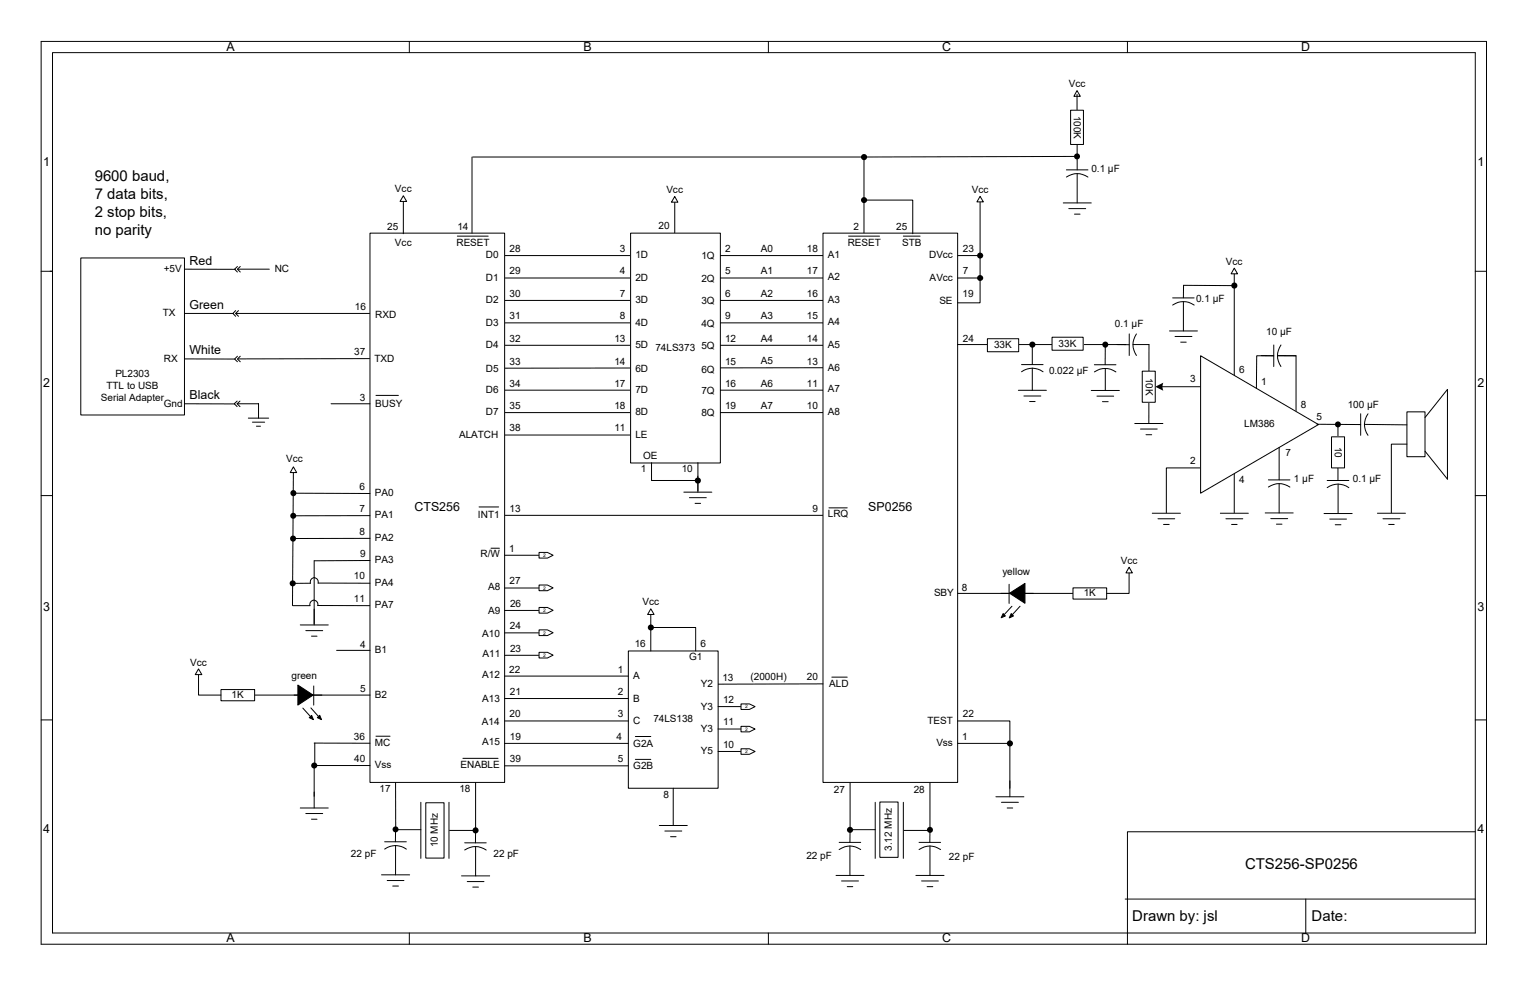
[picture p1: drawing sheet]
<svg xmlns="http://www.w3.org/2000/svg" width="432mm" height="279mm" viewBox="0 0 432 279" stroke-linecap="round" stroke-linejoin="round" font-family="sans-serif">
<g fill="none" stroke="#000" stroke-width=".28">
<path d="M11.6 11.7h409v255.6h-409zM14.9 14.9h402.5v249.2h-402.5zM115.8 11.7v3.2M217.4 11.7v3.2M319 11.7v3.2M11.6 76.8h3.3M117 72.3h115.9M117 78.7h115.9M417.4 76.8h3.2M117 85h115.9M117 91.4h115.9M117 97.7h115.9"/>
<path d="M142.8 110.4h90.1M142.9 116.8h90M232.9 104.1l-115.9 .2M132.4 123.1h46.8M11.6 140.3h3.3M117 145.9h115.9M417.4 140.3h3.2M11.6 203.8h3.3M417.4 203.8h3.2M417.4 235.5h-98.4v28.5M318.4 254.5h99M369.5 254.5v9.6"/>
<path d="M115.8 264.1v3.2M217.4 264.1v3.2M319 264.1v3.2"/>
</g>
<path d="M104.7 66h38.1v155.5h-38.1z" fill="#fff"/>
<path d="M114.1 56.5v9.7M104.7 66h38.1v155.5h-38.1zM104.7 146h-21.7M104.7 152.4h-21.8M104.7 158.7h-15.8M88.9 216.7v12M88.9 210.4h15.8M85 228.7h7.9M86.5 230.3h4.8M88.1 231.9h1.6" fill="none" stroke="#000" stroke-width=".28"/>
<g fill="#000">
<circle cx="82.9" cy="152.5" r=".86"/>
<circle cx="83" cy="146" r=".85"/>
<circle cx="88.9" cy="216.7" r=".86"/>
</g>
<path d="M114.1 55.4l1 1.6h-1.9z" fill="#fff"/>
<path d="M114.1 55.4l1 1.6h-1.9z" fill="none" stroke="#000" stroke-width=".28"/>
<path d="M232.9 66h38.1v155.5h-38.1z" fill="#fff"/>
<path d="M232.9 66h38.1v155.5h-38.1z" fill="none" stroke="#000" stroke-width=".28"/>
<path d="M178.4 66h25.4v65.1h-25.4z" fill="#fff"/>
<path d="M190.9 56.7v9.2M178.4 66h25.4v65.1h-25.4z" fill="none" stroke="#000" stroke-width=".28"/>
<path d="M190.9 55.6l.9 1.6h-1.8z" fill="#fff"/>
<g fill="none" stroke="#000" stroke-width=".28">
<path d="M190.9 55.6l.9 1.6h-1.8zM244.5 56.6h13.8v9.6M349.2 77v68.2M271 97.5h47.6M321.1 119.9h8M328.6 109.5h12.2M184.4 131v5h13.1M193.5 139.3h7.9M197.4 134.8l.1 4.5M197.5 131v7.9M322.7 121.5h4.7M324.3 123.1h1.6"/>
<path d="M339.6 132.5h-9.6v12.7M195.1 140.9h4.8M196.7 142.5h1.5M326.1 145.3h7.9M327.7 146.9h4.7M329.2 148.5h1.6M345.3 145.3h7.9M346.9 146.9h4.8M348.5 148.5h1.6M232.9 193.6l-29.7 .1M271 204.1h14.7v19M281.8 225.6h7.9"/>
<path d="M283.4 227.1h4.8M285 228.7h1.6M285.7 221v4.6"/>
</g>
<g fill="#000">
<path d="M326.9 109.5l2.3-1.2-.3 .9 .3 1.4z" fill-rule="evenodd"/>
<circle cx="244.5" cy="56.6" r=".86"/>
<circle cx="197.5" cy="136" r=".87"/>
</g>
<path d="M339.7 100.7l33.4 19.5-33.4 19.4z" fill="#fff"/>
<path d="M339.7 100.7l33.4 19.5-33.4 19.4z" fill="none" stroke="#000" stroke-width=".28"/>
<path d="M352.1 118.5h8.6v3.4h-8.6z" fill="#fff"/>
<path d="M349.2 75.9l1 1.6h-1.8z" fill="#fff"/>
<path d="M349.2 75.9l1 1.6h-1.8zM360.4 100.7h-4.8l-.1 9.2M361.6 100.7h5.1v15.5" fill="none" stroke="#000" stroke-width=".28"/>
<path d="M297.7 95.5h8.8v3.6h-8.8z" fill="#fff"/>
<path d="M297.7 95.5h8.8v3.6h-8.8z" fill="none" stroke="#000" stroke-width=".28"/>
<path d="M279.4 95.9h8.8v3.7h-8.8z" fill="#fff"/>
<path d="M279.4 95.9h8.8v3.7h-8.8zM325.1 97.5v22.4" fill="none" stroke="#000" stroke-width=".28"/>
<path d="M323.2 105.1h3.7v8.8h-3.7z" fill="#fff"/>
<path d="M323.2 105.1h3.7v8.8h-3.7z" fill="none" stroke="#000" stroke-width=".28"/>
<path d="M398.1 116.6h5.1v12.7h-5.1z" fill="#fff"/>
<path d="M334.9 80.8l14.3 .1M398.1 116.6h5.1v12.7h-5.1zM403.2 118.2l6.4-8v25.4l-6.4-7.9M398.1 125.7h-4.4v19.5M389.8 145.3h7.9M391.3 146.9h4.8M392.9 148.5h1.6" fill="none" stroke="#000" stroke-width=".28"/>
<circle cx="349.3" cy="80.8" r=".87" fill="#000"/>
<path d="M304.8 25.7l.9 1.6h-1.8z" fill="#fff"/>
<path d="M304.8 25.7l.9 1.6h-1.8zM277.3 56.8v28.9h-6.3M271 78.7h6.3M271.1 72.3h6.2" fill="none" stroke="#000" stroke-width=".28"/>
<g fill="#000">
<circle cx="277.3" cy="78.7" r=".85"/>
<circle cx="277.3" cy="72.3" r=".85"/>
</g>
<path d="M277.3 55.6l1 1.5h-1.9z" fill="#fff"/>
<g fill="none" stroke="#000" stroke-width=".28">
<path d="M133.8 44.4h110.7v21.5M277.3 55.6l1 1.5h-1.9zM304.8 44.3l-60.3 .1M66.7 88.7h37.9M104.6 101.5l-37.1 .1M271 210.4h14.7M111.9 221.6l.1 13.3h7.1M119.1 227.1v15.9M127 227.1v15.9M134.6 221.6v13.5h-7.4M240.5 221.6v13.3h7.1M247.6 227.1v15.9"/>
<path d="M255.6 227.1v15.9M263.1 221.6v13.5h-7.3M130.6 247.9h8M132.2 249.6h4.7M133.8 251.1h1.6"/>
</g>
<g fill="#000">
<circle cx="244.5" cy="44.5" r=".87"/>
<circle cx="304.8" cy="44.3" r=".85"/>
<circle cx="285.8" cy="210.5" r=".87"/>
</g>
<path d="M177.8 184.3h25.4v38.8h-25.4z" fill="#fff"/>
<path d="M184.1 173.4v10.9M142.8 191.4h35M142.8 197.7h35M177.8 184.3h25.4v38.8h-25.4zM142.8 210.4h35M142.8 216.8h35M142.9 204.1h34.9M186.6 233.7h7.9M188.1 235.2h4.8M189.7 236.9h1.6M190.5 223.1v10.6" fill="none" stroke="#000" stroke-width=".28"/>
<path d="M184.1 172.3l1 1.6h-1.8z" fill="#fff"/>
<g fill="none" stroke="#000" stroke-width=".28">
<path d="M133.6 44.4v21.6M129.4 66.8h8.7M240.1 66.8h8.8M255.6 66.8h4.7M93.7 114.3h11M106.4 111.9h6.3M83 139.6l21.7 .1M83 133.6l-.2 37.8M135.6 143.5h5.5M138.9 155.2h2.4M142.8 157.2h9.6M234.6 143.8h5.1"/>
<path d="M142.8 179.2h9.6M142.8 172.8h9.6M142.8 166.5h9.6M184.1 172.3l1 1.6h-1.8zM184.1 177.6h12.7v6.7M142.8 185.5h9.6M235.4 191.7h4.3M106.4 208.4h4M131 214.7h9.9M179.8 208.5h4.3M179.8 215h4.3"/>
</g>
<g fill="#000">
<circle cx="83" cy="139.6" r=".86"/>
<circle cx="184.2" cy="177.6" r=".86"/>
</g>
<path d="M83 132.2l.9 1.6h-1.8z" fill="#fff"/>
<path d="M83 132.2l.9 1.6h-1.8z" fill="none" stroke="#000" stroke-width=".28"/>
<path d="M120.5 227.2h5.1v15.7h-5.1z" fill="#fff"/>
<path d="M120.5 227.2h5.1v15.7h-5.1z" fill="none" stroke="#000" stroke-width=".28"/>
<path d="M249 227h5.1v15.7h-5.1z" fill="#fff"/>
<path d="M88.9 158.7v18.2M85 176.9h7.9M86.5 178.5h4.8M88.1 180.1h1.6M88.9 216.7h15.8M89.1 210.4v6.3M249 227h5.1v15.7h-5.1z" fill="none" stroke="#000" stroke-width=".28"/>
<path d="M22.9 73h29.3v44.5h-29.3z" fill="#fff"/>
<g fill="none" stroke="#000" stroke-width=".28">
<path d="M22.9 73h29.3v44.5h-29.3zM52.2 76.2h14.3M67.2 75.4l-.8 .8 .8 .8M68 75.4l-.8 .8 .8 .8M52.2 88.7h13.7M66.7 87.9l-.8 .8 .8 .8M67.5 87.9l-.8 .8 .8 .8M52.2 101.6h14.2M52.2 114.3h14.2M67.1 113.5l-.8 .8 .8 .8M67.1 114.3h6.1M67.2 100.8l-.8 .8 .8 .8"/>
<path d="M67.9 113.5l-.8 .8 .8 .8M68 100.8l-.8 .8 .8 .8M70.3 118.4h5.7M71.4 119.5h3.5M73.2 114.2v4.2M72.6 120.6h1.1M82.8 171.4h4.9a1.17 1.17 0 0 1 1.1-1.5 1.17 1.17 0 0 1 1.1 1.5M89.9 171.4h14.7M72.1 196.8h19M84.3 193.9l4.3 2.9-4.3 2.8zM88.8 194.2v5.4M85.7 200.4l2.1 2.4"/>
<path d="M87.5 203.2l.7-.7 .5 1.2zM88 200.4l2.1 2.4M89.8 203.2l.7-.7 .5 1.2z"/>
</g>
<path d="M84.3 193.9l4.3 2.9-4.3 2.8zM87.5 203.2l.7-.7 .5 1.2zM89.8 203.2l.7-.7 .5 1.2z" fill="#000"/>
<path d="M62.5 195.2h9.6v3.2h-9.6z" fill="#fff"/>
<path d="M56.2 190.4v6.4h6.3M62.5 195.2h9.6v3.2h-9.6zM83.2 196.8h21.5" fill="none" stroke="#000" stroke-width=".28"/>
<path d="M56.2 189.4l.9 1.6h-1.9z" fill="#fff"/>
<path d="M283.3 168h20.3M283.8 173.7l.7 .7-1.2 .5zM285.5 165.4v5.4M285.7 167.9l4.3-2.8v5.7zM286.1 173.7l.7 .7-1.2 .5zM286.3 171.6l-2.1 2.3M288.6 171.6l-2.1 2.4M56.2 189.4l.9 1.6h-1.9z" fill="none" stroke="#000" stroke-width=".28"/>
<path d="M283.8 173.7l.7 .7-1.2 .5zM286.1 173.7l.7 .7-1.2 .5zM285.7 167.9l4.3-2.8v5.7z" fill="#000"/>
<path d="M303.6 166.4h9.5v3.2h-9.5z" fill="#fff"/>
<path d="M271 168h21.4M303.6 166.4h9.5v3.2h-9.5zM319.5 161.6v6.4h-6.4" fill="none" stroke="#000" stroke-width=".28"/>
<path d="M319.5 160.6l.9 1.6h-1.8z" fill="#fff"/>
<path d="M67.4 76.2h8.8M90 165.1a1.16 1.16 0 0 0-1.1-1.6 1.16 1.16 0 0 0-1.1 1.6h-5M90 165.1h14.7M319.5 160.6l.9 1.6h-1.8zM95.2 184.1h9.5" fill="none" stroke="#000" stroke-width=".28"/>
<circle cx="82.8" cy="165.1" r=".86" fill="#000"/>
<path d="M152.5 156.4h2.4l1.6 .8-1.6 .8h-2.4z" fill-rule="evenodd" fill="#fff"/>
<path d="M152.5 156.4h2.4l1.6 .8-1.6 .8h-2.4zM203.2 200h6.3M203.2 206.4h6.3M203.2 212.7h6.3" fill="none" stroke="#000" stroke-width=".28"/>
<path d="M152.5 165.6h2.4l1.6 .8-1.6 .8h-2.4z" fill-rule="evenodd" fill="#fff"/>
<path d="M152.5 165.6h2.4l1.6 .8-1.6 .8h-2.4z" fill="none" stroke="#000" stroke-width=".28"/>
<path d="M152.5 172h2.4l1.6 .8-1.6 .8h-2.4z" fill-rule="evenodd" fill="#fff"/>
<path d="M152.5 172h2.4l1.6 .8-1.6 .8h-2.4z" fill="none" stroke="#000" stroke-width=".28"/>
<path d="M152.5 178.3h2.4l1.6 .8-1.6 .8h-2.4z" fill-rule="evenodd" fill="#fff"/>
<path d="M152.5 178.3h2.4l1.6 .8-1.6 .8h-2.4z" fill="none" stroke="#000" stroke-width=".28"/>
<path d="M152.5 184.7h2.4l1.6 .8-1.6 .8h-2.4z" fill-rule="evenodd" fill="#fff"/>
<path d="M152.5 184.7h2.4l1.6 .8-1.6 .8h-2.4z" fill="none" stroke="#000" stroke-width=".28"/>
<path d="M209.7 199.3h2.3l1.7 .7-1.7 .8h-2.3z" fill-rule="evenodd" fill="#fff"/>
<path d="M209.7 199.3h2.3l1.7 .7-1.7 .8h-2.3z" fill="none" stroke="#000" stroke-width=".28"/>
<path d="M209.7 205.6h2.3l1.7 .8-1.7 .8h-2.3z" fill-rule="evenodd" fill="#fff"/>
<path d="M209.7 205.6h2.3l1.7 .8-1.7 .8h-2.3z" fill="none" stroke="#000" stroke-width=".28"/>
<path d="M209.7 212h2.3l1.7 .7-1.7 .8h-2.3z" fill-rule="evenodd" fill="#fff"/>
<g fill="none" stroke="#000" stroke-width=".28">
<path d="M375.5 136h6.2M375.5 138a5.1 5.1 0 0 1 6.2 0M378.6 120.1v15.9M378.6 137v8.4M374.6 145.4h8M376.3 146.9h4.7M377.8 148.5h1.6M209.7 212h2.3l1.7 .7-1.7 .8h-2.3zM108.8 238.3h6.2M111.9 234.8v3.5M111.9 239.4v8.2M131.5 238.6h6.1"/>
<path d="M134.6 235.1l-.1 3.5M134.6 239.6v8.3M237.4 238.5h6.1M240.5 239.5v8.3M240.5 234.9v3.6M260.1 238.5h6M263.1 234.9v3.6M263.1 239.5v8.3M107.9 247.6h8M108.8 240.4a5.1 5.1 0 0 1 6.2 0M109.6 249.3h4.7M111.1 250.8h1.6"/>
<path d="M131.5 240.6a5.3 5.3 0 0 1 6.1 0M236.6 247.8h7.9M237.4 240.5a5.1 5.1 0 0 1 6.1 0M238.1 249.4h4.8M239.7 251h1.6M259.2 247.8h7.9M260.1 240.5a5.1 5.1 0 0 1 6 0M260.8 249.4h4.7M262.3 251h1.6"/>
</g>
<g fill="#000">
<circle cx="378.6" cy="120.1" r=".85"/>
<circle cx="111.9" cy="234.8" r=".85"/>
<circle cx="134.6" cy="235.1" r=".86"/>
<circle cx="240.5" cy="234.9" r=".85"/>
<circle cx="263.1" cy="234.9" r=".85"/>
</g>
<path d="M376.8 123.7h3.6v8.8h-3.6z" fill="#fff"/>
<g fill="none" stroke="#000" stroke-width=".28">
<path d="M304.8 26.7v21.4M300.9 57.4h7.9M301.8 48.1h6M301.8 50.1a5.3 5.3 0 0 1 6 0M302.4 59.1h4.8M304.8 49.1v8.3M304 60.6h1.6M292.1 97.5v5.7M312.8 97.5l-.1 5.8M316 97.5l3.5 .1M319.5 94.5v6.1M320.6 97.5h4.5"/>
<path d="M321.6 94.5a5.3 5.3 0 0 0 0 6.1M330.9 93.7h7.9M331.8 86.4a5.3 5.3 0 0 1 6.1 0M331.8 84.3h6.1M332.5 95.2h4.8M334.1 96.9h1.6M334.9 85.4v8.3M334.9 80.8v3.5M360.4 97.7v6.1M362.5 97.7a5.3 5.3 0 0 0 0 6.1M288.2 110.5h7.9M289.1 103.2h6"/>
<path d="M289.1 105.2a5.1 5.1 0 0 1 6 0M289.7 112.1h4.8M291.3 113.7h1.6M292.1 104.2v6.3M308.8 110.5h7.9M309.7 105.3a5.3 5.3 0 0 1 6.1 0M309.7 103.3h6.1M310.4 112.1h4.7M312 113.7h1.6M312.8 104.3v6.2M356.9 100.7h3.5M361.5 100.7h5.2"/>
<path d="M385 117.1v6.1M387.1 117.1a5.1 5.1 0 0 0 0 6.1M358.9 135.8h6.1M358.9 137.9a5.3 5.3 0 0 1 6.1 0M361.9 126.7v9.1M361.9 136.9v8.3M372.7 120.1l12.3 .1M376.8 123.7h3.6v8.8h-3.6zM386.1 120.1l12 .2M358 145.2h7.9M359.6 146.8h4.8M361.2 148.4h1.6"/>
</g>
<g fill="#000">
<circle cx="292.1" cy="97.6" r=".87"/>
<circle cx="312.8" cy="97.6" r=".86"/>
</g>
<path d="M302.9 31.2h3.7v9.7h-3.7z" fill="#fff"/>
<path d="M302.9 31.2h3.7v9.7h-3.7z" fill="none" stroke="#000" stroke-width=".28"/>
<g font-size="4.2">
<text x="26.8" y="51.2">9600 baud,</text>
<text x="26.8" y="56.3">7 data bits,</text>
<text x="26.8" y="61.3">2 stop bits,</text>
<text x="26.8" y="66.4">no parity</text>
<text x="352.3" y="246">CTS256-SP0256</text>
<text x="320.4" y="260.6">Drawn by: jsl</text>
<text x="371.1" y="260.6">Date:</text>
</g>
<g font-size="3.5">
<text x="64.1" y="14.4">A</text>
<text x="165.1" y="14.4">B</text>
<text x="266.6" y="14.4">C</text>
<text x="368.2" y="14.4">D</text>
<text x="12.2" y="46.9">1</text>
<text x="418" y="46.9">1</text>
<text x="53.6" y="74.9">Red</text>
<text x="53.6" y="87.6">Green</text>
<text x="53.6" y="100.3">White</text>
<text x="12.2" y="109.6">2</text>
<text x="53.6" y="113">Black</text>
<text x="418" y="109.6">2</text>
<text x="117.3" y="144.8">CTS256</text>
<text x="245.7" y="144.8">SP0256</text>
<text x="12.2" y="173.1">3</text>
<text x="418" y="173.1">3</text>
<text x="12.2" y="235.8">4</text>
<text x="418" y="235.8">4</text>
<text x="64.1" y="266.8">A</text>
<text x="165.1" y="266.8">B</text>
<text x="266.6" y="266.8">C</text>
<text x="368.2" y="266.7">D</text>
</g>
<g font-size="2.8">
<text x="302.5" y="24.6">Vcc</text>
<text x="303.9" y="32.7" transform="rotate(90 303.9 32.7)">100K</text>
<text x="308.8" y="48.8">0.1 µF</text>
<text x="111.8" y="54.4">Vcc</text>
<text x="188.6" y="54.6">Vcc</text>
<text x="275" y="54.6">Vcc</text>
<text x="109.6" y="65.2">25</text>
<text x="129.4" y="65.2">14</text>
<text x="186.4" y="64.9">20</text>
<text x="241.5" y="65.2">2</text>
<text x="253.6" y="65.2">25</text>
<text x="111.8" y="69.5">Vcc</text>
<text x="129.2" y="69.5">RESET</text>
<text x="144.2" y="71.3">28</text>
<text x="175.4" y="71.3">3</text>
<text x="205.2" y="71.3">2</text>
<text x="215.3" y="71.4">A0</text>
<text x="228.3" y="71.3">18</text>
<text x="239.9" y="69.5">RESET</text>
<text x="255.3" y="69.5">STB</text>
<text x="272.5" y="71.3">23</text>
<text x="46.4" y="77">+5V</text>
<text x="77.7" y="77">NC</text>
<text x="137.5" y="73.2">D0</text>
<text x="144.2" y="77.7">29</text>
<text x="175.4" y="77.7">4</text>
<text x="179.8" y="73.2">1D</text>
<text x="198.5" y="73.4">1Q</text>
<text x="205.2" y="77.7">5</text>
<text x="215.3" y="77.6">A1</text>
<text x="228.3" y="77.7">17</text>
<text x="234.3" y="73">A1</text>
<text x="262.9" y="73.2">DVcc</text>
<text x="272.5" y="77.7">7</text>
<text x="346.9" y="74.9">Vcc</text>
<text x="137.5" y="79.5">D1</text>
<text x="179.8" y="79.5">2D</text>
<text x="198.5" y="79.8">2Q</text>
<text x="215.3" y="84">A2</text>
<text x="234.3" y="79.4">A2</text>
<text x="263.1" y="79.5">AVcc</text>
<text x="46.1" y="89.5">TX</text>
<text x="100.4" y="87.6">16</text>
<text x="137.5" y="85.9">D2</text>
<text x="144.2" y="84">30</text>
<text x="175.4" y="84">7</text>
<text x="179.8" y="85.9">3D</text>
<text x="198.5" y="86.1">3Q</text>
<text x="205.2" y="84">6</text>
<text x="228.3" y="84">16</text>
<text x="234.3" y="85.7">A3</text>
<text x="265.8" y="86">SE</text>
<text x="272.4" y="84.2">19</text>
<text x="338.5" y="85.6">0.1 µF</text>
<text x="106.2" y="90">RXD</text>
<text x="137.5" y="92.2">D3</text>
<text x="144.2" y="90.4">31</text>
<text x="175.4" y="90.4">8</text>
<text x="179.8" y="92.2">4D</text>
<text x="198.5" y="92.5">4Q</text>
<text x="205.2" y="90.4">9</text>
<text x="215.3" y="90.4">A3</text>
<text x="228.3" y="90.4">15</text>
<text x="234.3" y="92.1">A4</text>
<text x="315.5" y="92.5">0.1 µF</text>
<text x="358.3" y="94.9">10 µF</text>
<text x="100.2" y="100.6">37</text>
<text x="137.5" y="98.6">D4</text>
<text x="144.2" y="96.7">32</text>
<text x="173.9" y="96.7">13</text>
<text x="179.8" y="98.6">5D</text>
<text x="185.5" y="99.4">74LS373</text>
<text x="198.5" y="98.9">5Q</text>
<text x="205.2" y="96.7">12</text>
<text x="215.3" y="96.8">A4</text>
<text x="228.3" y="96.7">14</text>
<text x="234.3" y="98.5">A5</text>
<text x="272.5" y="96.7">24</text>
<text x="281.3" y="98.6">33K</text>
<text x="299.6" y="98.1">33K</text>
<text x="32.6" y="106.6">PL2303</text>
<text x="46.4" y="102.4">RX</text>
<text x="106" y="102.5">TXD</text>
<text x="137.5" y="105.2">D5</text>
<text x="144.2" y="103.3">33</text>
<text x="173.9" y="103.3">14</text>
<text x="179.8" y="105.2">6D</text>
<text x="198.5" y="105.5">6Q</text>
<text x="205.2" y="103.3">15</text>
<text x="215.3" y="103.1">A5</text>
<text x="228.3" y="103.3">13</text>
<text x="234.3" y="105">A6</text>
<text x="296.8" y="106">0.022 µF</text>
<text x="324.2" y="106.9" transform="rotate(90 324.2 106.9)">10K</text>
<text x="350.6" y="105.5">6</text>
<text x="28.6" y="113.4">Serial Adapter</text>
<text x="30.1" y="110">TTL to USB</text>
<text x="101.8" y="113.4">3</text>
<text x="137.5" y="111.2">D6</text>
<text x="144.2" y="109.4">34</text>
<text x="173.9" y="109.4">17</text>
<text x="179.8" y="111.2">7D</text>
<text x="198.5" y="111.5">7Q</text>
<text x="205.2" y="109.4">16</text>
<text x="215.3" y="109.5">A6</text>
<text x="228.3" y="109.4">11</text>
<text x="234.3" y="111.1">A7</text>
<text x="336.8" y="108.2">3</text>
<text x="356.8" y="109.1">1</text>
<text x="46.4" y="115.1">Gnd</text>
<text x="106.2" y="115.3">BUSY</text>
<text x="137.5" y="117.6">D7</text>
<text x="144.2" y="115.8">35</text>
<text x="173.9" y="115.8">18</text>
<text x="179.8" y="117.6">8D</text>
<text x="198.5" y="117.9">8Q</text>
<text x="205.2" y="115.8">19</text>
<text x="215.3" y="115.8">A7</text>
<text x="228.3" y="115.8">10</text>
<text x="234.3" y="117.5">A8</text>
<text x="368.1" y="115.6">8</text>
<text x="372.5" y="119">5</text>
<text x="381.3" y="115.4">100 µF</text>
<text x="129.9" y="124">ALATCH</text>
<text x="144.2" y="122.1">38</text>
<text x="173.9" y="122.1">11</text>
<text x="179.8" y="124">LE</text>
<text x="352.1" y="121">LM386</text>
<text x="81" y="130.7">Vcc</text>
<text x="182" y="130">OE</text>
<text x="336.8" y="131.4">2</text>
<text x="363.8" y="128.9">7</text>
<text x="377.7" y="126.5" transform="rotate(90 377.7 126.5)">10</text>
<text x="181.4" y="133.7">1</text>
<text x="192.9" y="133.7">10</text>
<text x="350.6" y="136.6">4</text>
<text x="366.1" y="136.5">1 µF</text>
<text x="382.8" y="136.5">0.1 µF</text>
<text x="101.7" y="138.6">6</text>
<text x="106.1" y="140.5">PA0</text>
<text x="101.7" y="144.9">7</text>
<text x="106.1" y="146.8">PA1</text>
<text x="135.3" y="146.7">INT1</text>
<text x="144.2" y="144.9">13</text>
<text x="229.9" y="144.9">9</text>
<text x="234.3" y="146.5">LRQ</text>
<text x="101.7" y="151.3">8</text>
<text x="106.1" y="153.2">PA2</text>
<text x="101.9" y="157.7">9</text>
<text x="106.1" y="159.5">PA3</text>
<text x="136" y="157.7">R/W</text>
<text x="144.1" y="156.2">1</text>
<text x="317.1" y="159.6">Vcc</text>
<text x="100.1" y="164">10</text>
<text x="106.1" y="165.8">PA4</text>
<text x="138.1" y="167">A8</text>
<text x="144.2" y="165.4">27</text>
<text x="272.2" y="167.2">8</text>
<text x="283.6" y="162.8">yellow</text>
<text x="100.1" y="170.4">11</text>
<text x="106.1" y="172.2">PA7</text>
<text x="138.1" y="173.9">A9</text>
<text x="144.4" y="171.8">26</text>
<text x="181.8" y="171.4">Vcc</text>
<text x="264.3" y="168.8">SBY</text>
<text x="306.7" y="168.8">1K</text>
<text x="144.3" y="178.1">24</text>
<text x="101.9" y="183.3">4</text>
<text x="106" y="184.9">B1</text>
<text x="136.4" y="180.3">A10</text>
<text x="144.4" y="184.5">23</text>
<text x="179.6" y="183.2">16</text>
<text x="198.2" y="183.2">6</text>
<text x="53.8" y="188.4">Vcc</text>
<text x="136.4" y="192">A12</text>
<text x="136.5" y="186.1">A11</text>
<text x="144.1" y="190.4">22</text>
<text x="174.8" y="190.4">1</text>
<text x="195" y="186.9">G1</text>
<text x="65.5" y="197.6">1K</text>
<text x="82.5" y="192.2">green</text>
<text x="101.9" y="196">5</text>
<text x="106" y="197.6">B2</text>
<text x="144.3" y="196.7">21</text>
<text x="174.8" y="196.7">2</text>
<text x="179.2" y="192.2">A</text>
<text x="198.3" y="194.4">Y2</text>
<text x="204.4" y="192.7">13</text>
<text x="212.4" y="192.5">(2000H)</text>
<text x="228.3" y="192.5">20</text>
<text x="234.7" y="194.4">ALD</text>
<text x="136.4" y="198.8">A13</text>
<text x="144.2" y="203.1">20</text>
<text x="174.8" y="203.1">3</text>
<text x="179.2" y="198.6">B</text>
<text x="198.3" y="200.9">Y3</text>
<text x="204.6" y="199">12</text>
<text x="272.5" y="203.1">22</text>
<text x="100.1" y="209.4">36</text>
<text x="136.4" y="205.2">A14</text>
<text x="144.3" y="209.4">19</text>
<text x="174.4" y="209.4">4</text>
<text x="179.2" y="204.9">C</text>
<text x="184.9" y="204.5">74LS138</text>
<text x="198.3" y="207.2">Y3</text>
<text x="204.6" y="205.4">11</text>
<text x="262.4" y="204.8">TEST</text>
<text x="272.3" y="209.4">1</text>
<text x="100.2" y="215.8">40</text>
<text x="106.1" y="211.1">MC</text>
<text x="136.4" y="211">A15</text>
<text x="144.3" y="215.8">39</text>
<text x="174.8" y="215.8">5</text>
<text x="179.2" y="211.4">G2A</text>
<text x="198.3" y="213.6">Y5</text>
<text x="204.6" y="211.7">10</text>
<text x="265" y="211.3">Vss</text>
<text x="106.1" y="217.4">Vss</text>
<text x="130.3" y="217.4">ENABLE</text>
<text x="179.2" y="217.6">G2B</text>
<text x="107.4" y="224.2">17</text>
<text x="130" y="224.2">18</text>
<text x="187.7" y="225.8">8</text>
<text x="236" y="224.5">27</text>
<text x="258.6" y="224.4">28</text>
<text x="123.9" y="239.9" transform="rotate(-90 123.9 239.9)">10 MHz</text>
<text x="99.3" y="242.7">22 pF</text>
<text x="139.7" y="242.7">22 pF</text>
<text x="228.2" y="243">22 pF</text>
<text x="252.4" y="240.9" transform="rotate(-90 252.4 240.9)">3.12 MHz</text>
<text x="268.5" y="243.4">22 pF</text>
</g>
<g font-size="1.4">
<text x="153.7" y="157.7">2</text>
<text x="153.7" y="166.9">2</text>
<text x="153.7" y="173.3">2</text>
<text x="153.7" y="179.6">2</text>
<text x="153.7" y="186">2</text>
<text x="210.9" y="200.5">2</text>
<text x="210.9" y="206.9">2</text>
<text x="210.9" y="213.2">2</text>
</g>
</svg>
